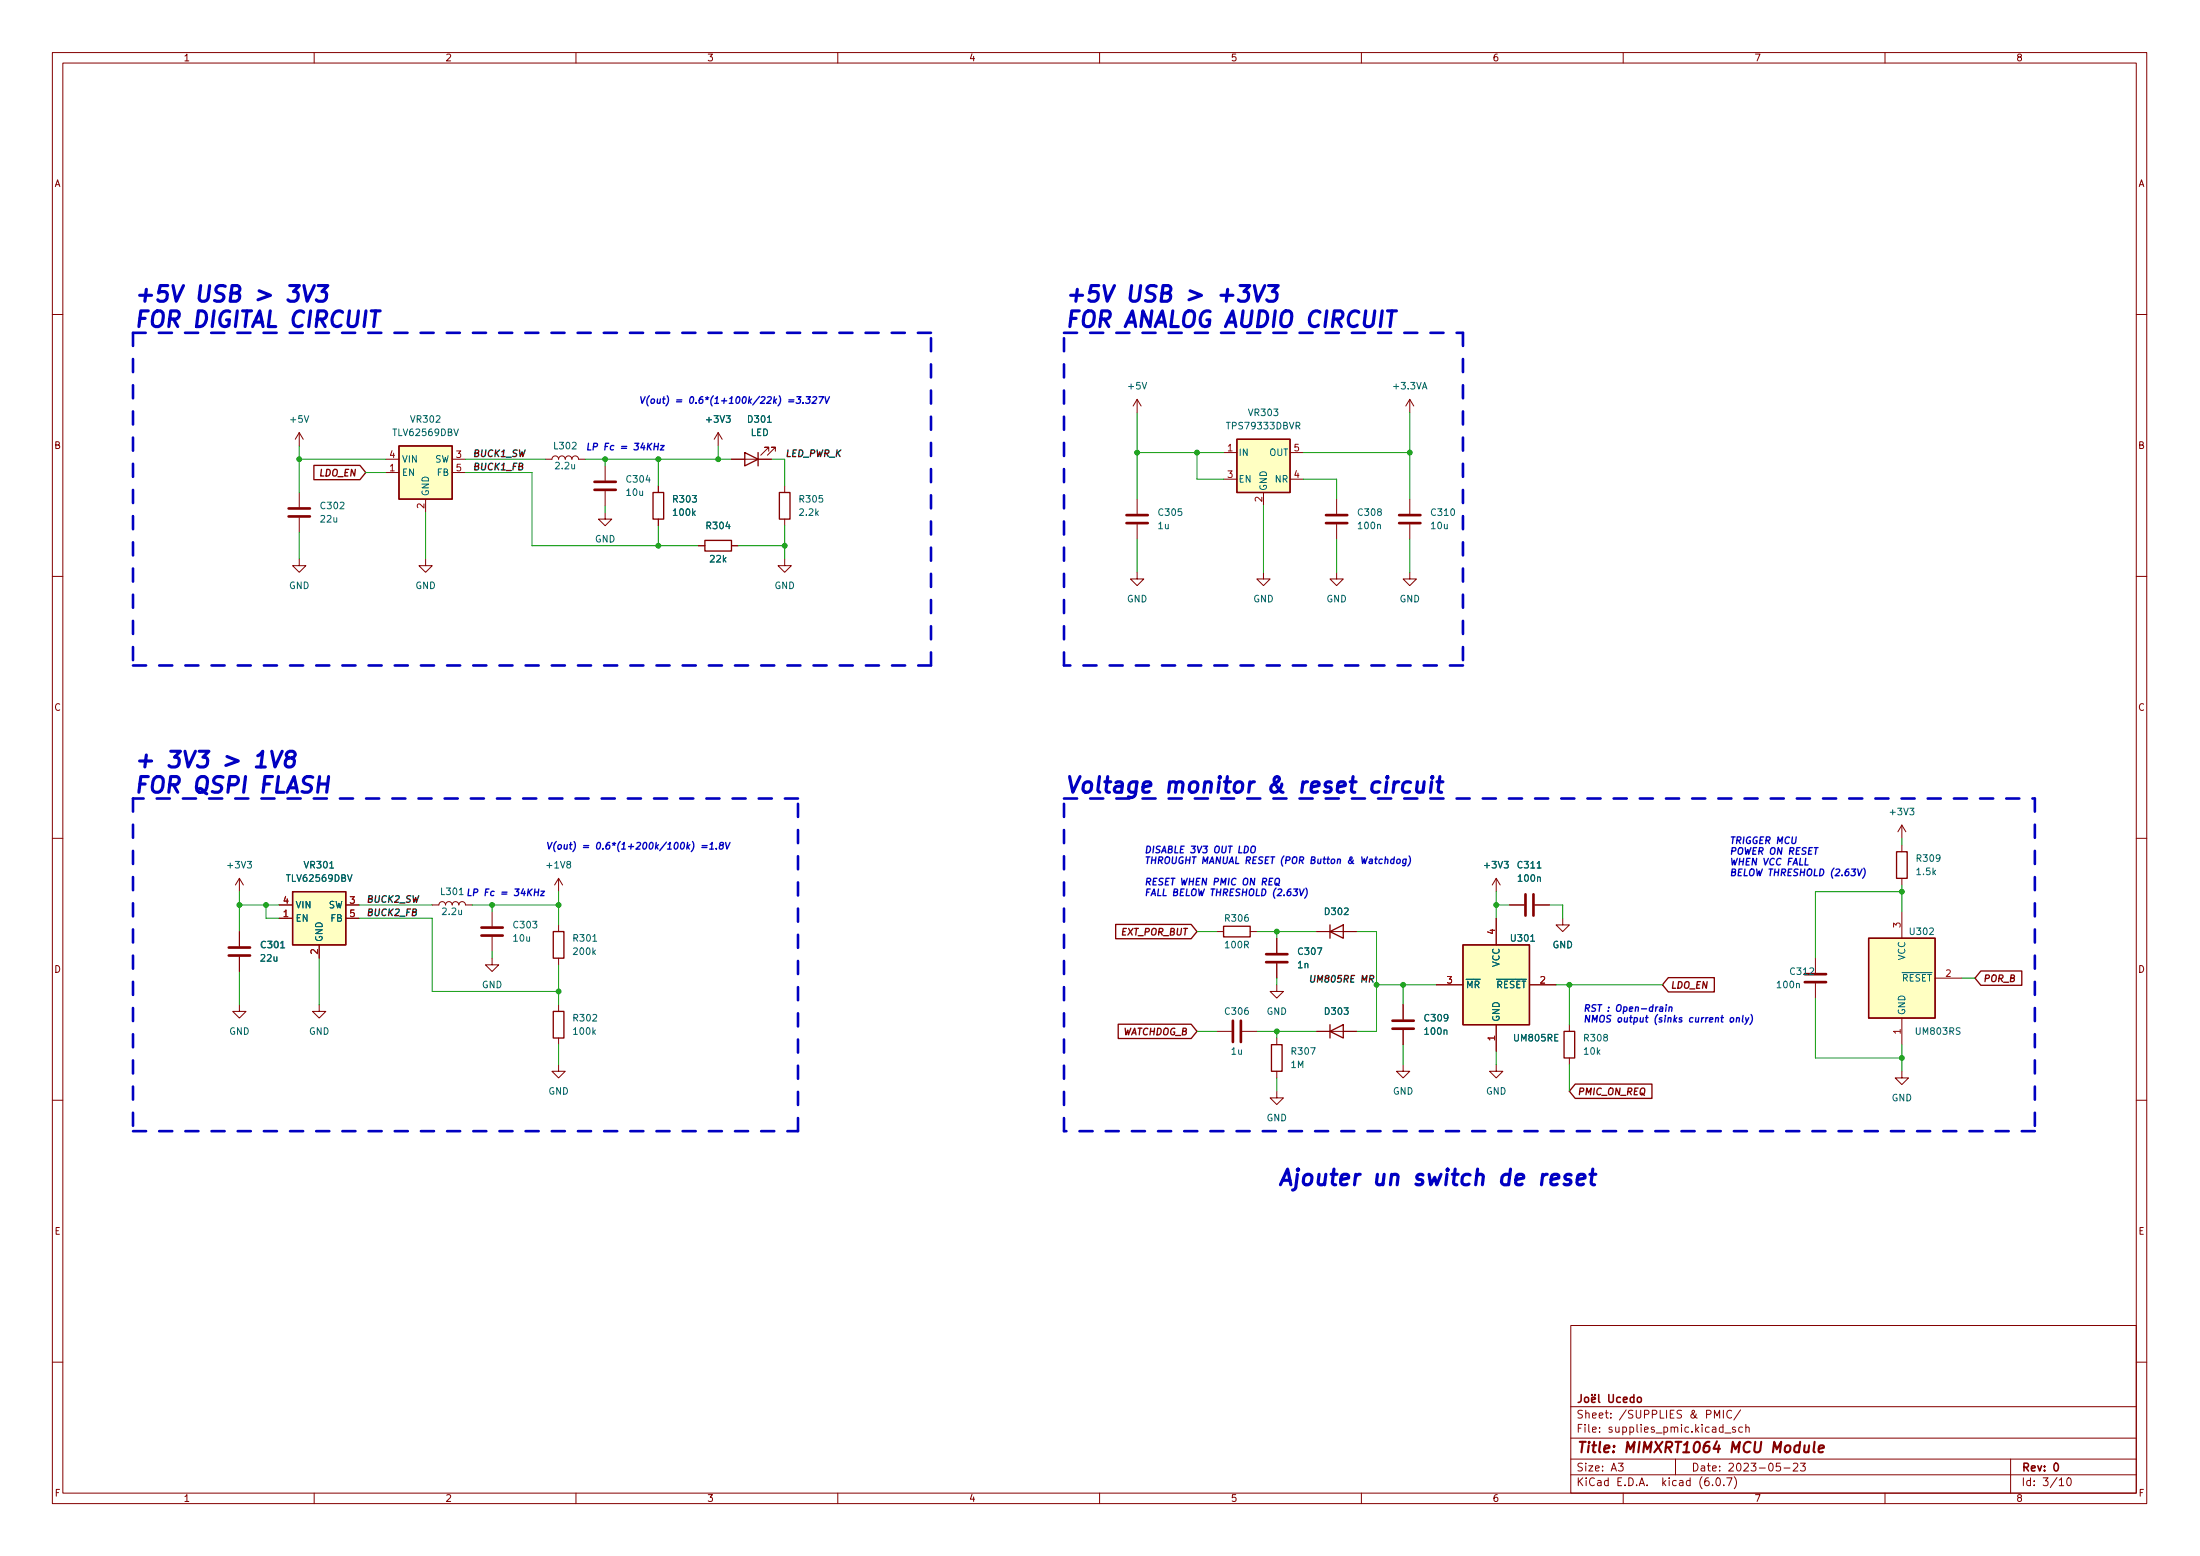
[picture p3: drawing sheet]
<svg xmlns="http://www.w3.org/2000/svg" width="420mm" height="297mm" viewBox="0 0 420 297" stroke-linecap="round" stroke-linejoin="round" font-family="sans-serif">
<g fill="none" stroke="#840000" stroke-width=".19">
<path d="M10 10h400v277h-400zM12 12h396v273h-396zM60 10v2M110 10v2M160 10v2M210 10v2M260 10v2M310 10v2M360 10v2M10 60h2M217.2 76.2v2.6M217.2 76.2l-.8 1.3"/>
<path d="M217.2 76.2l.7 1.3M269.2 76.2v2.6M269.2 76.2l-.7 1.3M269.2 76.2l.8 1.3M408 60h2M57.1 82.6v2.5M57.1 94v2.8M57.1 98.8v2.8M57.1 82.6l-.7 1.3M57.1 82.6l.8 1.3M73.7 90.2h2.5M73.7 87.7h2.5"/>
<path d="M81.3 95.3v2.5M86.4 90.2h2.5M86.4 87.7h2.5M104.1 87.7h1.3a.64 .64 0 0 1 .6-.7 .64 .64 0 0 1 .7 .7 .64 .64 0 0 1 .6-.7 .64 .64 0 0 1 .6 .7 .64 .64 0 0 1 .7-.7 .64 .64 0 0 1 .6 .7 .64 .64 0 0 1 .7-.7 .64 .64 0 0 1 .6 .7h1.3M115.6 97.8v1.3h1.2l-1.2 1.3-1.3-1.3h1.3M115.6 88.9v2.8M115.6 93.8v2.8M125.7 92.7v1.3M125.7 99.1v1.3M137.2 82.6l-.8 1.3M137.2 82.6v2.5M137.2 82.6l.7 1.3"/>
<path d="M139.7 87.7h7.6M146.8 86.1v-.7h-.8h.8l-1.5 1.5M148.1 86.1v-.7h-.8h.8l-1.5 1.5M149.9 92.7v1.3M149.9 99.1v1.3M217.2 95.3v2.8M233.7 86.4h2.5M233.7 91.5h2.5M241.3 94v2.6M246.4 86.4h2.5M246.4 91.5h2.5M255.3 95.3v2.8"/>
<path d="M269.2 95.3v2.8M10 110h2M57.1 106.7v1.3h1.3l-1.3 1.3-1.2-1.3h1.2M81.3 106.7v1.3h1.2l-1.2 1.3-1.3-1.3h1.3M133.3 104.2h1.3M139.7 104.2h1.3M149.9 106.7v1.3h1.2l-1.2 1.3-1.3-1.3h1.3M217.2 109.3v1.2h1.2l-1.2 1.3-1.3-1.3h1.3M217.2 100.1v2.8M241.3 109.3v1.2h1.3l-1.3 1.3-1.3-1.3h1.3M255.3 109.3v1.2h1.2l-1.2 1.3-1.3-1.3h1.3M255.3 100.1v2.8"/>
<path d="M269.2 109.3v1.2h1.3l-1.3 1.3-1.2-1.3h1.2M269.2 100.1v2.8M408 110h2M363.2 157.5v2.6M363.2 157.5l-.7 1.3M363.2 157.5l.8 1.3M10 160h2M45.7 167.7v2.5M45.7 177.8v2.8M45.7 167.7l-.7 1.2M45.7 167.7l.8 1.2M53.3 175.3h2.6"/>
<path d="M53.3 172.8h2.6M66 175.3h2.6M66 172.8h2.6M82.5 172.8h1.3a.64 .64 0 0 1 .7-.7 .64 .64 0 0 1 .6 .7 .64 .64 0 0 1 .6-.7 .64 .64 0 0 1 .7 .7 .64 .64 0 0 1 .6-.7 .64 .64 0 0 1 .6 .7 .64 .64 0 0 1 .7-.7 .64 .64 0 0 1 .6 .7h1.3M94 174v2.8M94 178.9v2.7M106.7 167.7l-.8 1.2M106.7 167.7v2.5M106.7 176.6v1.2M106.7 167.7l.7 1.2M232.4 177.8h1.3M238.8 177.8h1.2"/>
<path d="M243.8 179.1v2.8M251.5 177.8h7.6M285.7 167.7l-.7 1.2M285.7 167.7v2.5M285.7 175.3v5.1M285.7 167.7l.8 1.2M288.3 172.8h2.8M293.1 172.8h2.8M298.4 175.3v1.3h1.3l-1.3 1.2-1.2-1.2h1.2M363.2 161.3v1.3M363.2 167.7v1.2M363.2 174v5.1"/>
<path d="M408 160h2M45.7 191.8v1.3h1.3l-1.3 1.2-1.3-1.2h1.3M45.7 182.7v2.8M61 191.8v1.3h1.2l-1.2 1.2-1.3-1.2h1.3M61 180.4v2.5M94 182.9v1.3h1.2l-1.2 1.3-1.3-1.3h1.3M106.7 182.9v1.3M106.7 191.8v1.3M106.7 198.2v1.2M232.4 196.9h2.8M237.2 196.9h2.8M243.8 188v1.3h1.3l-1.3 1.2-1.2-1.2h1.2"/>
<path d="M243.8 183.9v2.8M243.8 198.2v1.2M251.5 196.9h7.6M268 191.8v2.8M268 196.6v2.8M274.3 188h5.1M285.7 195.6v5.1M292.1 188h5.1M299.7 195.6v1.3M346.7 182.9v2.8M346.7 187.7v2.8M363.2 194.3v5.1"/>
<path d="M369.6 186.7h5M10 210h2M106.7 203.2v1.3h1.2l-1.2 1.3-1.3-1.3h1.3M243.8 208.3v1.3h1.3l-1.3 1.3-1.2-1.3h1.2M243.8 204.5v1.3M268 203.2v1.3h1.2l-1.2 1.3-1.3-1.3h1.3M285.7 203.2v1.3h1.3l-1.3 1.3-1.2-1.3h1.2M299.7 202v1.2M363.2 204.5v1.3h1.3l-1.3 1.2-1.3-1.2h1.3M408 210h2M300 253h108v32h-108zM10 260h2"/>
<path d="M300 278.5h108M300 274.5h108M300 268.5h108M309.1 279.3h.9l-.5 .6 .4 .1v.7l-.2 .1-.6-.1M320 278.5v3M327.4 270.7v-1.5l.5 1.1 .5-1.1v1.5M329.1 269.2v1.5M329.4 273.6h1.2M330.7 269.4a.6 .6 0 0 0-.7 0 .6 .6 0 0 0-.2 .7 .56 .56 0 0 0 .3 .5 .56 .56 0 0 0 .6 0M331.4 272.5l-.3-.1-.2 .2v.2l.5 .2v.3h-.5M332.4 269.1l-1.3 2M332.8 272.5l-.4-.1-.3 .3 .1 .6h.6"/>
<path d="M333.4 272.6l.2-.2 .4 .1 .1 .9M333.4 271.9v1.5M340 279.3h-.7l-.1 .7 .2-.1 .5 .1 .2 .2-.1 .5-.2 .1-.6-.1M342.5 279.5l.6-.2 .2 .2 .1 .2-1 1.1h1M343.8 279.3h1l-.5 .6 .4 .1v.7l-.2 .1-.7-.1M384 278.5v6.5M408 260h2M60 285v2M110 285v2M160 285v2M210 285v2M260 285v2"/>
<path d="M300 281.5h108M310 285v2M327.1 283.5v.1M327.9 282.2l.2-.1a.8 .8 0 0 1 .5 .8 .8 .8 0 0 1-.5 .7 1 1 0 0 1-.2-1.4zM329.2 283.5v.1M329.8 282.1h1l-.7 1.5M331.2 281.9a1.72 1.72 0 0 1 0 2.3M340.7 280.2h1.2M360 285v2M393.3 282.5l.4-.4v1.5M393.3 283.6h.8M394.9 282.2l.2-.1a.8 .8 0 0 1 .5 .8 .8 .8 0 0 1-.5 .7 1 1 0 0 1-.2-1.4z"/>
</g>
<g fill="none" stroke="#840000" stroke-width=".3">
<path d="M302 266.2v1.1a.48 .48 0 0 1-.6 .4M302.8 266.8l.3-.1 .3 .3v.4l-.3 .3-.3-.1-.2-.2zM304 267.2l.7-.1-.1-.3-.4-.1-.2 .2v.7h.6M304 266.2v.2M304.6 266.2v.2M305.3 266.2v1.3l.2 .2M307.3 266.2v1.2l.2 .3h.3l.3-.3v-1.2M309.5 266.8l-.5-.1-.2 .3 .1 .6h.6M310 267.2l.8-.1-.1-.3-.4-.1-.3 .2 .1 .7h.6M312 266.8l-.4-.1-.3 .3 .2 .6h.5M312 266.2v1.5M312.8 266.8l.4-.1 .3 .3v.4l-.3 .3-.4-.1-.1-.2z"/>
<path d="M392.4 279.5l.2-.2a.8 .8 0 0 1 .5 .8 .8 .8 0 0 1-.5 .7l-.2-.1-.1-.5z"/>
</g>
<path d="M344.7 275.9l-.1 1.2a.57 .57 0 0 0 .8 0M345.5 275.9l-.1 1.3M346.6 275.2l-.3 1.8 .3 .2M347.3 276.6l1-.2v-.4l-.6-.1-.3 .3v.9h.7" fill="none" stroke="#840000" stroke-width=".4"/>
<g fill="none" stroke="#840000" stroke-width=".51">
<path d="M55.1 98.6h4.1M55.1 97.1h4.1M113.5 93.5h4.1M113.5 92h4.1M215.1 99.9h4.1M215.1 98.3h4.1M253.2 99.9h4.1M253.2 98.3h4.1M267.2 99.9h4.1M267.2 98.3h4.1M91.9 178.6h4.1M91.9 177.1h4.1"/>
<path d="M291.3 170.7v4.1M292.9 170.7v4.1M43.7 182.4h4.1M43.7 180.9h4.1M235.5 194.9v4M237 194.9v4M241.8 183.7h4.1M241.8 182.2h4.1M265.9 196.4h4.1M265.9 194.9h4.1M344.7 186h4M344.7 187.5h4"/>
</g>
<g fill="none" stroke="#840000" stroke-width=".25">
<path d="M59.9 88.8h8.8l1.1 1.4-1.1 1.4h-8.8zM76.2 85.1h10.2v10.2h-10.2zM124.7 94h2v5.1h-2zM142.2 86.4l2.6 1.3-2.6 1.2zM144.8 86.4v2.5M148.8 94h2.1v5.1h-2.1zM236.2 83.9h10.2v10.1h-10.2zM134.6 103.2h5.1v2h-5.1zM55.9 170.2h10.1v10.2h-10.1zM105.7 177.8h2v5.1h-2zM213.1 176.5h14.4l1.1 1.3-1.1 1.4h-14.4zM233.7 176.8h5.1v2.1h-5.1z"/>
<path d="M254 177.8l2.5-1.2v2.5zM254 176.6v2.5M356.9 179.1h12.7v15.2h-12.7zM362.2 162.6h2v5.1h-2zM105.7 193.1h2v5.1h-2zM213.6 195.5h13.9l1.1 1.4-1.1 1.4h-13.9zM242.8 199.4h2.1v5.1h-2.1zM254 196.9l2.5-1.3v2.6zM254 195.6v2.6M279.4 180.4h12.7v15.2h-12.7zM298.7 196.9h2v5.1h-2zM318.6 186.6h8.8v2.8h-8.8l-1.1-1.4z"/>
<path d="M378.3 185.4h7.8v2.7h-7.8l-1.1-1.4zM300.8 207h14.7v2.7h-14.7l-1.1-1.4z"/>
</g>
<g fill="#ffffc2" stroke="#ffffc2" stroke-width=".19">
<path d="M55.9 170.2h10.1v10.2h-10.1z"/>
<path d="M76.2 85.1h10.2v10.2h-10.2z"/>
<path d="M356.9 179.1h12.7v15.2h-12.7z"/>
<path d="M236.2 83.9h10.2v10.1h-10.2z"/>
<path d="M279.4 180.4h12.7v15.2h-12.7z"/>
</g>
<path d="M250.4 186.2l-.1 1 .2 .3 .4-.1 .1-.2 .1-1" fill="none" stroke="#0f0f0f" stroke-width=".25"/>
<g fill="none" stroke="#0000c2" stroke-width=".6">
<path d="M55.3 54.5h1.9l-1.2 1.2h.5l.4 .2 .1 .3-.1 .7-.2 .3-.5 .3h-.8l-.4-.3M58 54.5l.7 3 1.3-3M60.8 54.5h1.8l-1.1 1.2h.4l.4 .2 .1 .3-.1 .7-.2 .3-.4 .3h-.9l-.4-.3M70.9 59.3h1.7M236.8 54.5h1.9l-1.1 1.2h.4l.4 .2 .1 .3-.1 .7-.2 .3-.4 .3h-.9l-.4-.3M239.6 54.5l.6 3 1.4-3M242.3 54.5h1.8l-1.1 1.2h.4l.4 .2 .1 .3-.1 .7-.2 .3-.4 .3h-.9l-.4-.3M265 59.3h1.7M49 146.4h1.7M51.9 143.4l.6 3 1.4-3M55.2 144.7a.65 .65 0 0 1-.5-.7 .65 .65 0 0 1 .6-.6h.6a.65 .65 0 0 1 .5 .7 .65 .65 0 0 1-.7 .6 .99 .99 0 0 0-1.1 .4 .99 .99 0 0 0 .1 1.2 .98 .98 0 0 0 1.3-.2 .98 .98 0 0 0 0-1.3l-.3-.1M60.9 149.7h1.7"/>
<path d="M62.8 148.2l-.4 3M266.3 149.2l-.3 2M267.1 149.2a.89 .89 0 0 0-.9 .6M269.4 149.4a.99 .99 0 0 0-1.5 .4l-.1 .9 .3 .4 .2 .1 .9-.1M270.7 149.2l-.2 1.6 .1 .3a.85 .85 0 0 0 1.2-.1M272 149.2l-.3 2M273.4 149.2l-.2 2M273.6 148.2l-.2 .2 .1 .1 .2-.1-.1-.2-.1 .3M274.4 149.2h1.2M275 148.2l-.3 2.6 .1 .3 .5 .1M300.1 224.3a.73 .73 0 0 0-1.2 .4l.1 .3 .2 .2 .7 .1 .1 .3-.2 .4-.3 .2h-.5l-.3-.2M301.2 225.2l1.5-.3-.1-.6-.2-.1-.9 .1-.2 .3-.1 1.1 .1 .3 .2 .2 .9-.2"/>
<path d="M303.6 224.2h1.2M304.2 223.2l-.3 2.5 .1 .3 .5 .2"/>
</g>
<g fill="none" stroke="#0000c2" stroke-width=".25">
<path d="M150.6 76.7h1M150.7 76.3h.9M152.2 75.7h.8l-.5 .5 .3 .1v.6l-.2 .1-.6-.1M153.4 76.9v.1M154 75.7h.8l-.5 .5 .4 .1-.1 .6-.2 .1-.5-.1M155.3 75.9l.5-.2 .2 .4-.9 .9h.7M156.4 75.7h.9l-.7 1.3M157.6 75.7l.2 1.3 .6-1.3M125 85.2h.7M125 84.6l-.1 1.3M125.8 84.6l-.2 1.3M126.2 85h.7l-.8 .9h.6"/>
<path d="M102.1 170.3h.7M102.2 169.7l-.2 1.3M102.9 169.7l-.2 1.3M103.3 170.1h.7l-.8 .9h.7M132.3 160.6a1.47 1.47 0 0 1-.3 2M134 161.8h1M134.1 161.4h1M135.5 162.1h.7M135.6 161.2l.4-.4-.1 1.3M136.8 162v.1M137.7 161.4l-.2-.3 .2-.3 .4 .1-.1 .4a.49 .49 0 0 0-.5 .2 .49 .49 0 0 0 0 .5 .42 .42 0 0 0 .5 0 .42 .42 0 0 0 0-.6h-.1M138.6 160.8l.2 1.3 .6-1.3"/>
<path d="M239 161.7l.3-.2 .3 .1a.75 .75 0 0 1-.5 1.2l-.1-.1a.95 .95 0 0 1 0-1zM243.6 167.8l.3-.1h.3a.75 .75 0 0 1-.5 1.2h-.1a.95 .95 0 0 1 0-1.1zM243.7 168.6l.6 .5M248.2 169.7l.3 1.3 .6-1.3M249.4 169.5a1.47 1.47 0 0 1-.2 2M266.2 164.1h-.4l-.2 .5 .2 .2h.4M266.3 163.6l-.2 1.2M266.8 164.1l.2-.1 .4 .1v.5l-.2 .2h-.3l-.1-.1zM268.5 164.1h-.4l-.2 .5 .2 .2h.4M268.6 164l-.2 1-.2 .3-.3-.1M269.1 163.4a1.47 1.47 0 0 1-.2 1.9M354.8 165.9l.2 1.3 .6-1.3"/>
<path d="M356 165.7a1.47 1.47 0 0 1-.3 2M317 192.3h.5v.8M317.6 192.5l-.6 .1-.1 .3 .2 .2 .4-.1M318.2 192.2l-.1 .9M318.3 191.8l-.1 .1M318.8 192.3l.2-.1 .3 .1-.1 .8M318.8 192.2l-.1 .9M331.7 194.4l.2-.1h.3l-.1 .8M331.7 194.3l-.1 .8M332.9 193.8l-.1 1.1 .1 .2M333.4 194.3l.2 .8M334 194.3l-.6 1.1-.2 .1"/>
<path d="M334.4 193.7a1.47 1.47 0 0 1-.2 1.9"/>
</g>
<g fill="none" stroke="#0000c2" stroke-width=".5" stroke-dasharray="2.5 2.5">
<path d="M25.4 63.5v63.5M177.8 63.5h-152.4M203.2 63.5h76.2M279.4 63.5v63.5M25.4 127h152.4M177.8 127v-63.5M203.2 127v-63.5M279.4 127h-76.2M25.4 152.4v63.5M152.4 152.4h-127M203.2 152.4h185.4M388.6 152.4v63.5"/>
<path d="M25.4 215.9h127M152.4 215.9v-63.5M203.2 215.9v-63.5M388.6 215.9h-185.4"/>
</g>
<g fill="none" stroke="#009600" stroke-width=".19">
<path d="M217.2 78.8v16.5M269.2 78.8v16.5M57.1 87.7h16.6M57.1 85.1v8.9M69.8 90.2h3.9M81.3 97.8v8.9M88.9 87.7h15.2M88.9 90.2h12.7v14h31.7M111.8 87.7h27.9M115.6 87.7v1.2M115.6 96.6v1.2M125.7 87.7v5"/>
<path d="M137.2 85.1v2.6M147.3 87.7h2.6v5M217.2 86.4h16.5M228.6 86.4v5.1h5.1M241.3 96.6v12.7M248.9 86.4h20.3M248.9 91.5h6.4v3.8M57.1 101.6v5.1M125.7 100.4v3.8M141 104.2h8.9M149.9 100.4v6.3M217.2 102.9v6.4"/>
<path d="M255.3 102.9v6.4M269.2 102.9v6.4M45.7 170.2v7.6M45.7 172.8h7.6M50.8 172.8v2.5h2.5M68.6 175.3h13.9v14h24.2M68.6 172.8h13.9M90.2 172.8h16.5M94 172.8v1.2M106.7 170.2v6.4M228.6 177.8h3.8M240 177.8h11.5"/>
<path d="M243.8 177.8v1.3M259.1 177.8h3.8v19.1h-3.8M285.7 172.8h2.6M285.7 170.2v5.1M295.9 172.8h2.5v2.5M363.2 170.2h-16.5v12.7M363.2 160.1v1.2M363.2 168.9v5.1M45.7 185.5v6.3M61 182.9v8.9M94 181.6v1.3M106.7 184.2v7.6"/>
<path d="M106.7 199.4v3.8M228.6 196.9h3.8M240 196.9h11.5M243.8 186.7v1.3M243.8 196.9v1.3M262.9 188h11.4M268 188v3.8M268 199.4v3.8M297.2 188h20.3M299.7 188v7.6M346.7 190.5v11.5h16.5M363.2 199.4v5.1"/>
<path d="M374.6 186.7h2.6M243.8 205.8v2.5M285.7 200.7v2.5M299.7 203.2v5.1"/>
</g>
<g fill="#009600" stroke="#009600" stroke-width=".19">
<circle cx="149.9" cy="104.2" r=".46"/>
<circle cx="217.2" cy="86.4" r=".46"/>
<circle cx="125.7" cy="87.7" r=".46"/>
<circle cx="115.6" cy="87.7" r=".46"/>
<circle cx="125.7" cy="104.2" r=".46"/>
<circle cx="137.2" cy="87.7" r=".46"/>
<circle cx="269.2" cy="86.4" r=".46"/>
<circle cx="228.6" cy="86.4" r=".46"/>
<circle cx="243.8" cy="177.8" r=".46"/>
<circle cx="106.7" cy="172.8" r=".46"/>
<circle cx="106.7" cy="189.3" r=".46"/>
<circle cx="94" cy="172.8" r=".46"/>
<circle cx="45.7" cy="172.8" r=".46"/>
<circle cx="363.2" cy="170.2" r=".46"/>
<circle cx="363.2" cy="202" r=".46"/>
<circle cx="57.1" cy="87.7" r=".46"/>
<circle cx="50.8" cy="172.8" r=".46"/>
<circle cx="285.7" cy="172.8" r=".46"/>
<circle cx="268" cy="188" r=".46"/>
<circle cx="299.7" cy="188" r=".46"/>
<circle cx="262.9" cy="188" r=".46"/>
<circle cx="243.8" cy="196.9" r=".46"/>
</g>
<g font-size="4.2" fill="#0000c2">
<text x="25.4" y="57.7">+5V USB &gt; 3V3</text>
<text x="203.2" y="57.7">+5V USB &gt; +3V3</text>
<text x="25.4" y="62.5">FOR DIGITAL CIRCUIT</text>
<text x="203.2" y="62.5">FOR ANALOG AUDIO CIRCUIT</text>
<text x="25.4" y="146.6">+ 3V3 &gt; 1V8</text>
<text x="25.4" y="151.4">FOR QSPI FLASH</text>
<text x="203.2" y="151.4">Voltage monitor &amp; reset circuit</text>
<text x="243.8" y="226.3">Ajouter un switch de reset</text>
</g>
<text font-size="2.8" fill="#840000" x="301" y="277.3">Title: MIMXRT1064 MCU Module</text>
<g font-size="2.1" fill="#840000">
<text x="301" y="273.5">File: supplies_pmic.kicad_sch</text>
<text x="301" y="270.8">Sheet: /SUPPLIES &amp; PMIC/</text>
<text x="301" y="280.9">Size: A3</text>
<text x="323" y="280.9">Date: 2023-05-23</text>
<text x="386" y="280.9">Rev: 0</text>
<text x="301" y="283.7">KiCad E.D.A. kicad (6.0.7)</text>
<text x="386" y="283.7">Id: 3/10</text>
</g>
<g font-size="1.8" fill="#840000">
<text x="35" y="11.7">1</text>
<text x="85" y="11.7">2</text>
<text x="135" y="11.7">3</text>
<text x="185" y="11.7">4</text>
<text x="235" y="11.7">5</text>
<text x="285" y="11.7">6</text>
<text x="335" y="11.7">7</text>
<text x="385" y="11.7">8</text>
<text x="10.3" y="35.7">A</text>
<text x="408.3" y="35.7">A</text>
<text x="10.3" y="85.7">B</text>
<text x="408.3" y="85.7">B</text>
<text x="61.2" y="90.9">LDO_EN</text>
<text x="10.3" y="135.7">C</text>
<text x="408.3" y="135.7">C</text>
<text x="214.3" y="178.6">EXT_POR_BUT</text>
<text x="10.3" y="185.7">D</text>
<text x="408.3" y="185.7">D</text>
<text x="318.9" y="188.7">LDO_EN</text>
<text x="378.6" y="187.5">POR_B</text>
<text x="214.3" y="197.6">WATCHDOG_B</text>
<text x="301.2" y="209">PMIC_ON_REQ</text>
<text x="10.4" y="235.7">E</text>
<text x="408.4" y="235.7">E</text>
<text x="10.4" y="285.7">F</text>
<text x="35" y="286.7">1</text>
<text x="85" y="286.7">2</text>
<text x="135" y="286.7">3</text>
<text x="185" y="286.7">4</text>
<text x="235" y="286.7">5</text>
<text x="285" y="286.7">6</text>
<text x="335" y="286.7">7</text>
<text x="385" y="286.7">8</text>
<text x="408.4" y="285.7">F</text>
</g>
<g font-size="1.8" fill="#0000c2">
<text x="121.9" y="77.1">V(out) = 0.6*(1+100k/22k) =3.327V</text>
<text x="111.8" y="86">LP Fc = 34KHz</text>
<text x="330.2" y="161.1">TRIGGER MCU</text>
<text x="104.1" y="162.2">V(out) = 0.6*(1+200k/100k) =1.8V</text>
<text x="218.4" y="162.9">DISABLE 3V3 OUT LDO</text>
<text x="218.4" y="164.9">THROUGHT MANUAL RESET (POR Button &amp; Watchdog)</text>
<text x="330.2" y="163.1">POWER ON RESET</text>
<text x="330.2" y="165.2">WHEN VCC FALL</text>
<text x="330.2" y="167.2">BELOW THRESHOLD (2.63V)</text>
<text x="84.3" y="170.9">L301 LP Fc = 34KHz</text>
<text x="218.4" y="169">RESET WHEN PMIC ON REQ</text>
<text x="218.4" y="171">FALL BELOW THRESHOLD (2.63V)</text>
<text x="302.3" y="193.1">RST : Open-drain</text>
<text x="302.3" y="195.2">NMOS output (sinks current only)</text>
</g>
<g font-size="1.8" fill="#006464">
<text x="215.6" y="74.3">+5V</text>
<text x="266.3" y="74.3">+3.3VA</text>
<text x="55.6" y="80.7">+5V</text>
<text x="75.3" y="83.2">TLV62569DBV</text>
<text x="78.6" y="80.7">VR302</text>
<text x="135.1" y="80.7">+3V3</text>
<text x="143" y="80.7">D301</text>
<text x="143.3" y="83.2">LED</text>
<text x="234.6" y="82">TPS79333DBVR</text>
<text x="238.6" y="79.4">VR303</text>
<text x="76.7" y="88.3">VIN</text>
<text x="83" y="88.3">SW</text>
<text x="105.9" y="85.8">L302</text>
<text x="106.2" y="89.6">2.2u</text>
<text x="236.5" y="87">IN</text>
<text x="242.4" y="87">OUT</text>
<text x="76.7" y="90.8">EN</text>
<text x="81.9" y="94.8" transform="rotate(-90 81.9 94.8)">GND</text>
<text x="83.5" y="90.8">FB</text>
<text x="119.7" y="94.7">10u</text>
<text x="119.8" y="92.1">C304</text>
<text x="128.7" y="95.9">R303</text>
<text x="152.8" y="95.9">R305</text>
<text x="236.5" y="92.1">EN</text>
<text x="241.9" y="93.8" transform="rotate(-90 241.9 93.8)">GND</text>
<text x="243.6" y="92.1">NR</text>
<text x="61.3" y="99.7">22u</text>
<text x="61.4" y="97.2">C302</text>
<text x="128.7" y="98.5">100k</text>
<text x="135" y="101">R304</text>
<text x="152.8" y="98.5">2.2k</text>
<text x="221.2" y="101">1u</text>
<text x="221.4" y="98.5">C305</text>
<text x="259.5" y="98.5">C308</text>
<text x="259.5" y="101">100n</text>
<text x="273.4" y="101">10u</text>
<text x="273.5" y="98.5">C310</text>
<text x="113.6" y="103.5">GND</text>
<text x="135.7" y="107.4">22k</text>
<text x="55.2" y="112.4">GND</text>
<text x="79.3" y="112.4">GND</text>
<text x="147.9" y="112.4">GND</text>
<text x="215.2" y="115">GND</text>
<text x="239.3" y="115">GND</text>
<text x="253.3" y="115">GND</text>
<text x="267.3" y="115">GND</text>
<text x="361.1" y="155.6">+3V3</text>
<text x="43.6" y="165.8">+3V3</text>
<text x="58.3" y="165.8">VR301</text>
<text x="104.6" y="165.8">+1V8</text>
<text x="283.7" y="165.8">+3V3</text>
<text x="290" y="165.8">C311</text>
<text x="366.1" y="167">1.5k</text>
<text x="366.2" y="164.5">R309</text>
<text x="55" y="168.3">TLV62569DBV</text>
<text x="56.4" y="173.4">VIN</text>
<text x="62.7" y="173.4">SW</text>
<text x="290.1" y="168.3">100n</text>
<text x="56.4" y="175.9">EN</text>
<text x="61.6" y="179.9" transform="rotate(-90 61.6 179.9)">GND</text>
<text x="63.2" y="175.9">FB</text>
<text x="84.6" y="174.7">2.2u</text>
<text x="98.1" y="179.7">10u</text>
<text x="98.2" y="177.2">C303</text>
<text x="109.6" y="179.7">R301</text>
<text x="234.1" y="175.9">R306</text>
<text x="253.2" y="174.7">D302</text>
<text x="288.7" y="179.7">U301</text>
<text x="364.9" y="178.5">U302</text>
<text x="49.9" y="183.6">22u</text>
<text x="49.9" y="181">C301</text>
<text x="109.7" y="182.3">200k</text>
<text x="234.1" y="181">100R</text>
<text x="247.9" y="184.8">1n</text>
<text x="248.1" y="182.3">C307</text>
<text x="286.4" y="184.6" transform="rotate(-90 286.4 184.6)">VCC</text>
<text x="296.5" y="181">GND</text>
<text x="363.9" y="183.3" transform="rotate(-90 363.9 183.3)">VCC</text>
<text x="92" y="188.6">GND</text>
<text x="279.9" y="188.6">~{MR}~{RESET}</text>
<text x="339.5" y="188.6">100n</text>
<text x="342" y="186.1">C312</text>
<text x="361.8" y="187.4">~{RESET}</text>
<text x="43.8" y="197.5">GND</text>
<text x="59" y="197.5">GND</text>
<text x="109.6" y="195">R302</text>
<text x="109.7" y="197.5">100k</text>
<text x="234.1" y="193.7">C306</text>
<text x="241.9" y="193.7">GND</text>
<text x="253.2" y="193.7">D303</text>
<text x="272.2" y="195">C309</text>
<text x="272.2" y="197.5">100n</text>
<text x="286.4" y="195.1" transform="rotate(-90 286.4 195.1)">GND</text>
<text x="363.9" y="193.8" transform="rotate(-90 363.9 193.8)">GND</text>
<text x="366" y="197.5">UM803RS</text>
<text x="235.2" y="201.3">1u</text>
<text x="246.6" y="203.9">1M</text>
<text x="246.8" y="201.3">R307</text>
<text x="289.3" y="198.8">UM805RE</text>
<text x="302.6" y="201.3">10k</text>
<text x="302.7" y="198.8">R308</text>
<text x="104.7" y="209">GND</text>
<text x="266" y="209">GND</text>
<text x="283.8" y="209">GND</text>
<text x="241.9" y="214">GND</text>
<text x="361.3" y="210.2">GND</text>
</g>
<g font-size="1.8" fill="#a90000">
<text x="74.4" y="90">1</text>
<text x="74.4" y="87.4">4</text>
<text x="87.1" y="87.4">3</text>
<text x="87.1" y="90">5</text>
<text x="234.5" y="86.1">1</text>
<text x="247.2" y="86.1">5</text>
<text x="234.5" y="91.2">3</text>
<text x="241" y="95.8" transform="rotate(-90 241 95.8)">2</text>
<text x="247.2" y="91.2">4</text>
<text x="81" y="97" transform="rotate(-90 81 97)">2</text>
<text x="54.1" y="172.5">4</text>
<text x="66.8" y="172.5">3</text>
<text x="54.1" y="175">1</text>
<text x="66.8" y="175">5</text>
<text x="285.5" y="178.3" transform="rotate(-90 285.5 178.3)">4</text>
<text x="363" y="177.1" transform="rotate(-90 363 177.1)">3</text>
<text x="60.7" y="182.1" transform="rotate(-90 60.7 182.1)">2</text>
<text x="276.4" y="187.7">3</text>
<text x="294.1" y="187.7">2</text>
<text x="371.6" y="186.5">2</text>
<text x="363" y="197.4" transform="rotate(-90 363 197.4)">1</text>
<text x="285.5" y="198.6" transform="rotate(-90 285.5 198.6)">1</text>
</g>
<g font-size="1.8" fill="#0f0f0f">
<text x="90.2" y="89.8">BUCK1_FB</text>
<text x="90.2" y="87.2">BUCK1_SW</text>
<text x="149.9" y="87.2">LED_PWR_K</text>
<text x="69.8" y="172.3">BUCK2_SW</text>
<text x="69.8" y="174.9">BUCK2_FB</text>
<text x="251.5" y="187.6">UM805RE MR</text>
</g>
</svg>
